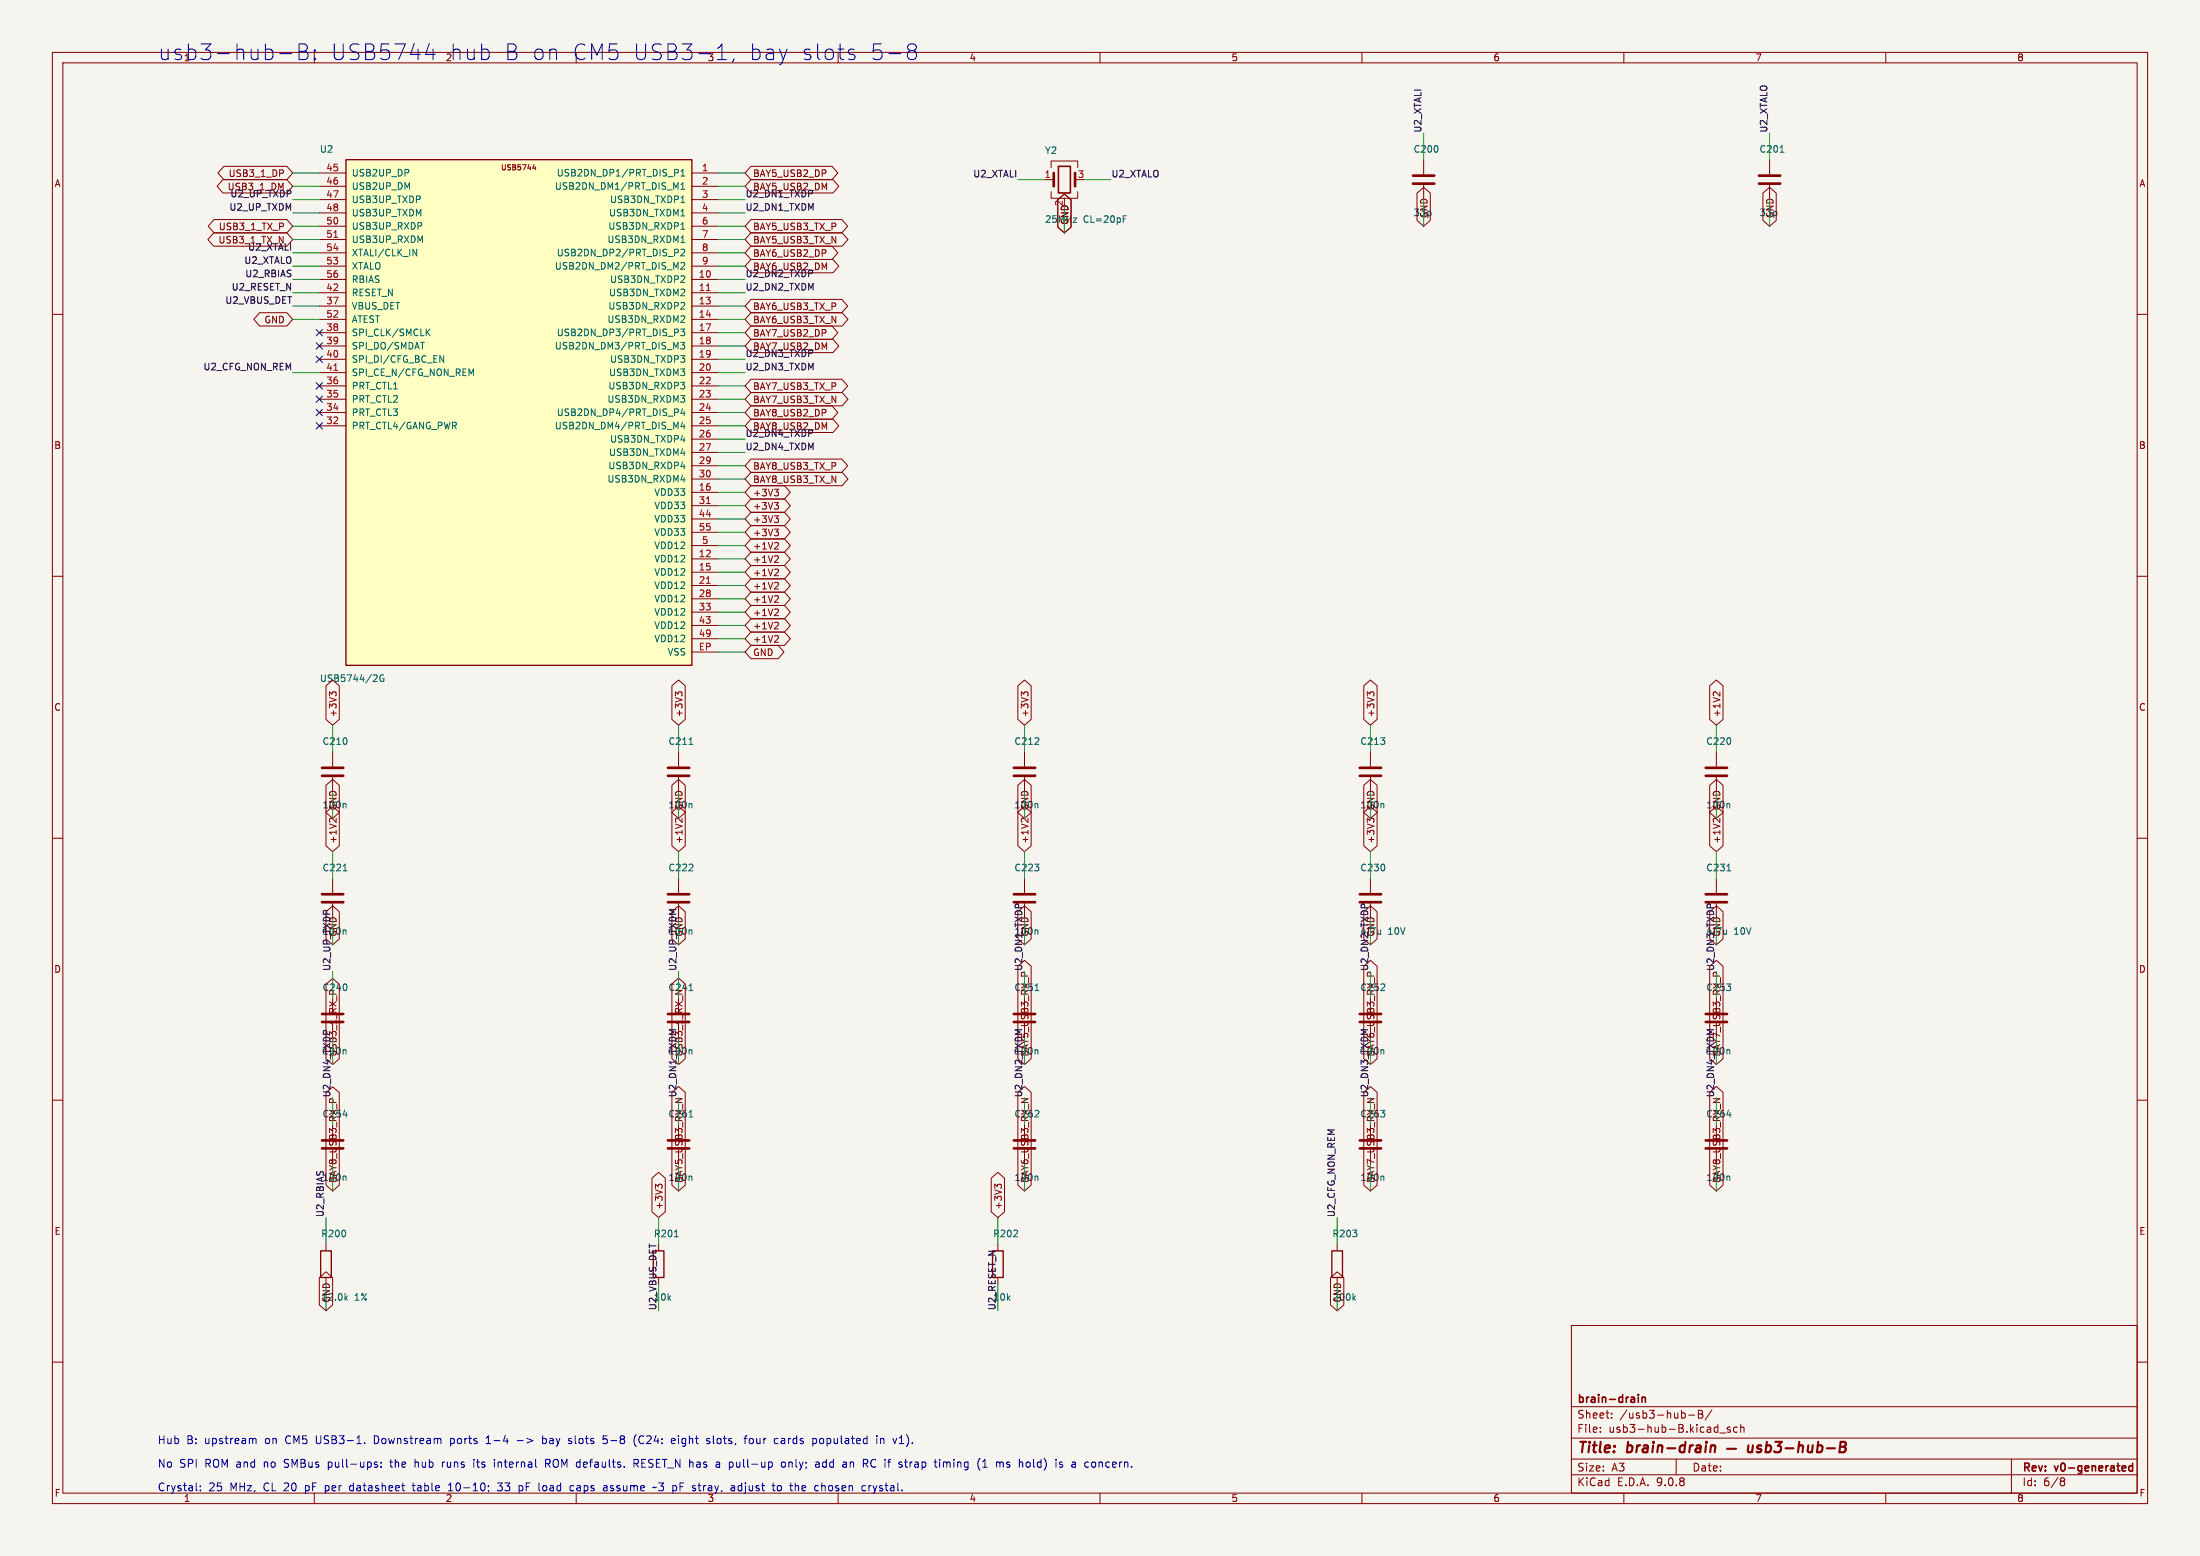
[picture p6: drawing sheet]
<svg xmlns="http://www.w3.org/2000/svg" width="420mm" height="297mm" viewBox="0 0 420 297" stroke-linecap="round" stroke-linejoin="round" font-family="sans-serif">
<path d="M0 0h420v297h-420z" fill="#f5f4ef" stroke="#f5f4ef" stroke-width=".19"/>
<g fill="none" stroke="#840000" stroke-width=".19">
<path d="M10 10h400v277h-400zM12 12h396v273h-396zM60 10v2M210 10v2M260 10v2M310 10v2M360 10v2M10 60h2M408 60h2M10 110h2M408 110h2M10 160h2"/>
<path d="M261.6 143.5v2.8M261.6 148.3v2.8M408 160h2M129.5 167.6v2.8M129.5 172.5v2.8M10 210h2M408 210h2M300 253h108v32h-108zM10 260h2M300 278.5h108M300 274.5h108M300 268.5h108"/>
<path d="M305.5 273.2v.2M305.5 272.5v.1M307.7 270.5v.2M307.7 269.8v.1M320 278.5v3M322.4 270.1h1.1M324.2 269.2h.5l.2 .1 .1 .3-.3 .3a.4 .4 0 0 1 .4 .4 .4 .4 0 0 1-.3 .4h-.6zM324.2 269.9h.5M326.8 269.1l-1.3 1.9M328.3 273.5h1.1M330.3 272.5l-.4-.1-.2 .2 .1 .2 .5 .2v.3h-.6M331.7 272.5l-.5-.1-.3 .3 .2 .6h.6"/>
<path d="M332.3 272.5l.2-.1 .4 .1v.9M332.3 271.9v1.5M384 278.5v6.5M408 260h2M60 285v2M110 285v2M160 285v2M210 285v2M260 285v2M300 281.5h108M310 285v2M360 285v2"/>
<path d="M393.6 282.7h.3M393.9 282.7l.2 .2 .1 .4-.2 .2-.4 .1M394.2 282.4l-.3 .3"/>
</g>
<path d="M312.8 266.2v.1M312.8 266.7v1M313.5 266.7v1M313.5 266.8l.2-.1 .3 .1 .1 .9M407.1 279.3v1.5M407.1 279.9l-.4-.1-.3 .3 .1 .6h.6" fill="none" stroke="#840000" stroke-width=".3"/>
<g fill="none" stroke="#840000" stroke-width=".4">
<path d="M326.6 276.1a.49 .49 0 0 1 .9 .1l-.2 1M326.6 275.9l-.1 1.3M329.7 276.5h1.7M333.8 275.9l-.1 1.2a.57 .57 0 0 0 .8-.1M334.6 275.9l-.1 1.3M336.3 276a.49 .49 0 0 0-.8 .3v.1l.7 .2v.3l-.3 .3-.6-.1M337.2 276h.8l.1 .3-.1 .5a.66 .66 0 0 1-.9 .3M337.3 275.2l-.3 2M338.9 275.2h1.3l-.8 .8 .5 .2-.1 .8-.3 .2h-.5l-.3-.2M340.9 276.4h1.5M343.4 276.1a.49 .49 0 0 1 .8 .1l-.1 1M343.5 275.2l-.3 2"/>
<path d="M345.2 275.9v1.2a.57 .57 0 0 0 .7-.1M346.1 275.9l-.2 1.3M347 276h.8l.1 .3v.5a.66 .66 0 0 1-1 .3M347.1 275.2l-.2 2M348.8 276.4h1.5M351.3 276.2h.6M351.4 275.2l.8 .1a.51 .51 0 0 1 .2 .5 .51 .51 0 0 1-.5 .4l.3 .1a.58 .58 0 0 1-.3 .9h-.8z"/>
</g>
<path d="M259.6 146.6h4.1M259.6 148.1h4.1M127.5 170.7h4.1M127.5 172.2h4.1" fill="none" stroke="#840000" stroke-width=".51"/>
<path d="M264 153.4l.2 .1v.7M131.9 177.5l.2 .2v.6" fill="none" stroke="#006464" stroke-width=".19"/>
<path d="M66 30.5h66.1v96.5h-66.1z" fill="#ffffc2"/>
<path d="M66 30.5h66.1v96.5h-66.1zM61.2 238.8h2v5h-2zM124.7 238.8h2v5h-2zM189.5 238.8h2v5h-2zM254.3 238.8h2v5h-2z" fill="none" stroke="#840000" stroke-width=".25"/>
<g fill="none" stroke="#840000" stroke-width=".19">
<path d="M42.5 34.3h12.3l1.1 1.3-1.1 1.2h-12.3l-1.1-1.2zM42.7 31.7h12.1l1.1 1.3-1.1 1.3h-12.1l-1.1-1.3zM61 33h5M61 35.6h5M61 38.1h5M101.9 31.4l-.2 .7h.6M102.2 31.8v.6M132.1 33h5.1M132.1 35.6h5.1M132.1 38.1h5.1M143.4 31.7h15.4l1.1 1.3-1.1 1.3h-15.4l-1.2-1.3zM143.4 34.3h15.6l1.1 1.3-1.1 1.2h-15.6l-1.2-1.2z"/>
<path d="M199.4 34.3h1.8M200.7 32v-1.3h5v1.3M200.7 36.6v1.2h5v-1.2M201.9 38.1l1.3-1.1 1.3 1.1v5.2l-1.3 1.2-1.3-1.2zM203.2 37.8v.3M270.5 36.9l1.3-1.1 1.3 1.1v5.2l-1.3 1.1-1.3-1.1zM271.8 30.5v2.8M271.8 35.3v2.8M336.5 36.9l1.3-1.1 1.3 1.1v5.2l-1.3 1.1-1.3-1.1zM337.8 30.5v2.8M337.8 35.3v2.8M40.8 44.4h14l1.1 1.3-1.1 1.3h-14l-1.1-1.3z"/>
<path d="M40.9 41.9h13.9l1.1 1.3-1.1 1.3h-13.9l-1.2-1.3zM49.6 59.7h5.2l1.1 1.3-1.1 1.2h-5.2l-1.1-1.2zM61 40.6h5M61 43.2h5M61 45.7h5M61 48.3h5M61 50.8h5M61 53.3h5M61 55.9h5M61 58.4h5M132.1 40.6h5.1M132.1 43.2h5.1"/>
<path d="M132.1 45.7h5.1M132.1 48.3h5.1M132.1 50.8h5.1M132.1 53.3h5.1M132.1 55.9h5.1M132.1 58.4h5.1M143.4 47h15.4l1.1 1.3-1.1 1.2h-15.4l-1.2-1.2zM143.4 49.5h15.6l1.1 1.3-1.1 1.3h-15.6l-1.2-1.3zM143.4 57.1h17.3l1.1 1.3-1.1 1.3h-17.3l-1.2-1.3zM143.4 59.7h17.4l1.1 1.3-1.1 1.2h-17.4l-1.2-1.2zM143.4 41.9h17.3l1.1 1.3-1.1 1.3h-17.3l-1.2-1.3zM143.4 44.4h17.4l1.1 1.3-1.1 1.3h-17.4l-1.2-1.3z"/>
<path d="M61 61h5M61 63.5h5M61 66h5M61 68.6h5M61 71.1h5M61 73.7h5M61 76.2h5M61 78.7h5M132.1 61h5.1M132.1 63.5h5.1M132.1 66h5.1M132.1 68.6h5.1"/>
<path d="M132.1 71.1h5.1M132.1 73.7h5.1M132.1 76.2h5.1M132.1 78.7h5.1M143.4 62.2h15.4l1.1 1.3-1.1 1.3h-15.4l-1.2-1.3zM143.4 77.5h15.4l1.1 1.2-1.1 1.3h-15.4l-1.2-1.3zM143.4 74.9h17.4l1.1 1.3-1.1 1.3h-17.4l-1.2-1.3zM143.4 72.4h17.3l1.1 1.3-1.1 1.2h-17.3l-1.2-1.2zM143.4 64.8h15.6l1.1 1.2-1.1 1.3h-15.6l-1.2-1.3zM61 81.3h5M132.1 81.3h5.1M132.1 83.8h5.1"/>
<path d="M132.1 86.4h5.1M132.1 88.9h5.1M132.1 91.4h5.1M132.1 94h5.1M132.1 96.5h5.1M132.1 99.1h5.1M143.4 97.8h6.4l1.1 1.3-1.1 1.2h-6.4l-1.2-1.2zM143.4 95.2h6.4l1.1 1.3-1.1 1.3h-6.4l-1.2-1.3zM143.4 92.7h6.4l1.1 1.3-1.1 1.3h-6.4l-1.2-1.3zM143.4 90.2h17.4l1.1 1.2-1.1 1.3h-17.4l-1.2-1.3zM143.4 87.6h17.3l1.1 1.3-1.1 1.3h-17.3l-1.2-1.3zM143.4 80h15.6l1.1 1.3-1.1 1.3h-15.6l-1.2-1.3z"/>
<path d="M147.8 98.5h.8l-.4 .4M147.8 95.9h.8l-.4 .5M147.8 93.4h.8l-.4 .5M148.4 93.9l.2 .2v.3l-.2 .3M148.4 96.4l.2 .2v.3l-.2 .3M148.4 98.9l.2 .3v.3l-.2 .2M132.1 101.6h5.1M132.1 104.1h5.1M132.1 106.7h5.1M132.1 109.2h5.1M132.1 111.8h5.1M132.1 114.3h5.1"/>
<path d="M132.1 116.8h5.1M132.1 119.4h5.1M143.4 100.3h6.4l1.1 1.3-1.1 1.3h-6.4l-1.2-1.3zM143.4 110.5h6.4l1.1 1.3-1.1 1.2h-6.4l-1.2-1.2zM143.4 107.9h6.4l1.1 1.3-1.1 1.3h-6.4l-1.2-1.3zM143.4 105.4h6.4l1.1 1.3-1.1 1.3h-6.4l-1.2-1.3zM143.4 102.9h6.4l1.1 1.2-1.1 1.3h-6.4l-1.2-1.3zM143.4 113h6.4l1.1 1.3-1.1 1.3h-6.4l-1.2-1.3zM143.4 118.1h6.4l1.1 1.3-1.1 1.3h-6.4l-1.2-1.3zM143.4 115.6h6.4l1.1 1.2-1.1 1.3h-6.4l-1.2-1.3zM147.8 101h.8l-.4 .5M148.4 101.5l.2 .2v.3l-.2 .3"/>
<path d="M148.4 103.5l.2 .3-.1 .3-.7 .7h.8M148.4 106.1l.2 .2-.1 .3-.7 .8h.8M148.4 108.6l.2 .3-.1 .3-.7 .7h.8M148.4 111.2l.2 .2-.1 .3-.7 .7h.8M148.4 113.7l.2 .2-.1 .3-.7 .8h.8M148.4 116.2l.2 .3-.1 .3-.7 .7h.8M148.4 118.8l.2 .2-.1 .3-.7 .8h.8M62.2 130.9l1.3-1.1 1.3 1.1v6.4l-1.3 1.1-1.3-1.1zM63.4 132.3l.2-.2h.3l.3 .2M63.4 132.5l-.5-.4v.7M128.3 130.9l1.2-1.1 1.3 1.1v6.4l-1.3 1.1-1.2-1.1zM129.4 132.3l.3-.2h.3l.2 .2"/>
<path d="M129.4 132.5l-.5-.4v.7M132.1 121.9h5.1M132.1 124.5h5.1M143.4 123.2h5.2l1.1 1.3-1.1 1.2h-5.2l-1.2-1.2zM143.4 120.6h6.4l1.1 1.3-1.1 1.3h-6.4l-1.2-1.3zM148.4 121.3l.2 .3-.1 .3-.7 .7h.8M194.3 130.9l1.3-1.1 1.3 1.1v6.4l-1.3 1.1-1.3-1.1zM195.5 132.3l.2-.2h.3l.3 .2M195.5 132.5l-.5-.4v.7M260.3 130.9l1.3-1.1 1.3 1.1v6.4l-1.3 1.1-1.3-1.1zM261.5 132.3l.2-.2h.3l.3 .2M261.5 132.5l-.5-.4v.7"/>
<path d="M326.4 130.9l1.3-1.1 1.2 1.1v6.4l-1.2 1.1-1.3-1.1zM328.3 132.1v.7l-.7-.7h-.3l-.2 .2M62.2 155l1.3-1.1 1.3 1.1v6.4l-1.3 1.2-1.3-1.2zM62.2 149.9l1.3-1.1 1.3 1.1v5.2l-1.3 1.1-1.3-1.1zM63.5 143.5v2.8M63.5 148.3v2.8M64.2 156.2v.8l-.8-.7-.3-.1-.2 .2M128.3 155l1.2-1.1 1.3 1.1v6.4l-1.3 1.2-1.2-1.2zM128.3 149.9l1.2-1.1 1.3 1.1v5.2l-1.3 1.1-1.2-1.1zM129.5 143.5v2.8M129.5 148.3v2.8M130.2 156.2v.8l-.7-.7-.3-.1-.3 .2"/>
<path d="M194.3 155l1.3-1.1 1.3 1.1v6.4l-1.3 1.2-1.3-1.2zM194.3 149.9l1.3-1.1 1.3 1.1v5.2l-1.3 1.1-1.3-1.1zM195.6 143.5v2.8M195.6 148.3v2.8M196.3 156.2v.8l-.8-.7-.3-.1-.2 .2M260.3 155l1.3-1.1 1.3 1.1v6.4l-1.3 1.2-1.3-1.2zM260.3 149.9l1.3-1.1 1.3 1.1v5.2l-1.3 1.1-1.3-1.1zM261.5 156.4l.2-.2h.3l.3 .2M261.5 156.6l-.5-.4v.8M326.4 149.9l1.3-1.1 1.2 1.1v5.2l-1.2 1.1-1.3-1.1zM326.4 155l1.3-1.1 1.2 1.1v6.4l-1.2 1.2-1.3-1.2zM327.7 143.5v2.8"/>
<path d="M327.7 148.3v2.8M328.3 156.2v.8l-.7-.7-.3-.1-.2 .2M62.2 174l1.3-1.1 1.3 1.1v5.2l-1.3 1.1-1.3-1.1zM63.5 167.6v2.8M63.5 172.5v2.8M128.3 174l1.2-1.1 1.3 1.1v5.2l-1.3 1.1-1.2-1.1zM194.3 174l1.3-1.1 1.3 1.1v5.2l-1.3 1.1-1.3-1.1zM195.6 167.6v2.8M260.3 174l1.3-1.1 1.3 1.1v5.2l-1.3 1.1-1.3-1.1zM261.6 167.6v2.8M326.4 174l1.3-1.1 1.2 1.1v5.2l-1.2 1.1-1.3-1.1zM327.7 167.6v2.8"/>
<path d="M62.2 187.9l1.3-1.1 1.3 1.1v14.2l-1.3 1.1-1.3-1.1zM128.3 187.8l1.2-1.1 1.3 1.1v14.3l-1.3 1.1-1.2-1.1zM194.3 184.4l1.3-1.1 1.3 1.1v17.7l-1.3 1.1-1.3-1.1zM260.3 184.4l1.3-1.1 1.3 1.1v17.7l-1.3 1.1-1.3-1.1zM326.4 184.4l1.3-1.1 1.2 1.1v17.7l-1.2 1.1-1.3-1.1zM62.2 208.6l1.3-1.2 1.3 1.2v17.6l-1.3 1.1-1.3-1.1zM128.3 208.5l1.2-1.1 1.3 1.1v17.7l-1.3 1.1-1.2-1.1zM194.3 208.5l1.3-1.1 1.3 1.1v17.7l-1.3 1.1-1.3-1.1zM260.3 208.5l1.3-1.1 1.3 1.1v17.7l-1.3 1.1-1.3-1.1zM326.4 208.5l1.3-1.1 1.2 1.1v17.7l-1.2 1.1-1.3-1.1zM62.2 237.5v1.3M124.5 224.9l1.2-1.1 1.3 1.1v6.4l-1.3 1.1-1.2-1.1z"/>
<path d="M125.6 226.3l.3-.3h.3l.2 .3M125.6 226.5l-.5-.5v.8M189.2 224.9l1.3-1.1 1.3 1.1v6.4l-1.3 1.1-1.3-1.1zM190.4 226.5l-.5-.5v.8M190.4 226.3l.2-.3h.3l.3 .3M190.5 237.5v1.3M255.3 237.5v1.3M61 243.9l1.2-1.1 1.3 1.1v5.2l-1.3 1.1-1.2-1.1zM62.2 243.8v1.3M254 243.9l1.3-1.1 1.2 1.1v5.2l-1.2 1.1-1.3-1.1zM255.3 243.8v1.3"/>
</g>
<path d="M63.7 45.3h.8M134.9 55.5h.7M63.7 70.7h.8M134.9 96.1h.7M134.9 111.3h.7" fill="none" stroke="#a90000" stroke-width=".19"/>
<g fill="none" stroke="#006464" stroke-width=".19">
<path d="M128.8 32.3h.5l.2 .3-.1 .3-.6 .1M129 35.8l.5-.9v1.2M130 33.6h.7M130 32.7l.4-.4v1.3M130 35.2l.4-.3v1.2M130 36.1h.7M130 38.7h.7M339.8 29.1h.8M78.8 47.6l.8 1.2v-1.2M129.4 47.6l.1 .2-.1 .4M130 41.2h.7M130 43.8h.7"/>
<path d="M130 46.3h.7M130 47.7l.5-.1 .2 .3-.8 .9h.8M130 50.2l.5-.1 .2 .4-.8 .9h.8M130.6 57.8l.1 .2v.3l-.8 .7h.8M214.4 41.8h.5M214.4 41.2h.6M80.3 65.3h.7M81.5 63.4l.6 .7M82.1 62.8l-.7 .7M84 67.9l.7 1.3v-1.3M90 71.3l.4-.9v1.3M129.4 62.9l.1 .2-.1 .3"/>
<path d="M129.5 78.2v.4M129.9 65.3h.8l-.4 .5 .4 .2v.5l-.2 .1-.6-.1M129.9 62.8h.8l-.4 .5 .4 .1v.6l-.2 .1-.6-.1M129.9 73h.8l-.4 .5M130.3 78l-.3 .9h.8M130.6 73.5l.1 .2-.1 .5M130.6 78.5v.8M130 84h.8M130 89.1h.8M130 91.6h.8M130.3 80.5l-.3 .9h.8M130.6 81v.9"/>
<path d="M71.8 128.8l.2 .3v.3l-.8 .7h.8M73.2 128.9a.59 .59 0 0 0-.7 .5 .59 .59 0 0 0 .7 .6l.1-.5h-.3M65.9 153.4l.2 .1v.7M131.6 142.1h.7M131.9 153.4l.2 .1v.7M198 153.4l.1 .1v.7M330 153.4l.2 .1v.7M65.5 166.2h.7M65.9 177.5l.2 .2v.6M198 177.5l.1 .2v.6M263.6 177.5v.8M263.6 178.2l-.1 .1"/>
<path d="M329.6 177.5v.8M329.6 178.2l-.1 .1M329.7 166.2h.7M131.6 189.1h.7M197.6 189.1h.7M65.5 212.8h.8M65.9 200.4l.2 .1v.7M131.6 213.2h.7M131.9 200.4l.2 .1v.7M198 200.4l.1 .1v.7M264 200.4l.2 .1v.7M329.7 212.8h.8"/>
<path d="M330 200.4l.2 .1v.7M65.9 224.5l.2 .2v.6M128.8 236.1h.7M131.9 224.5l.2 .2v.6M198 224.5l.1 .2v.6M264 224.5l.2 .2v.6M330 224.5l.2 .2v.6M66 247.7l.3 .5M66.3 247.3l-.4 .5M258.4 247.7l.4 .5M258.8 247.3l-.5 .5"/>
</g>
<g fill="none" stroke="#840000" stroke-width=".51">
<path d="M201.2 33v2.6M205.2 33v2.6M269.7 33.5h4.1M269.7 35.1h4.1M335.8 33.5h4.1M335.8 35.1h4.1M61.5 146.6h4M61.5 148.1h4M127.5 146.6h4.1M127.5 148.1h4.1M193.5 146.6h4.1M193.5 148.1h4.1"/>
<path d="M325.6 146.6h4.1M325.6 148.1h4.1M61.5 170.7h4M61.5 172.2h4M193.5 170.7h4.1M193.5 172.2h4.1M259.6 170.7h4.1M259.6 172.2h4.1M325.6 170.7h4.1M325.6 172.2h4.1M61.5 193.5h4M61.5 195.1h4"/>
<path d="M127.5 193.5h4.1M127.5 195.1h4.1M193.5 193.5h4.1M193.5 195.1h4.1M259.6 193.5h4.1M259.6 195.1h4.1M325.6 193.5h4.1M325.6 195.1h4.1M61.5 217.7h4M61.5 219.2h4M127.5 217.7h4.1M127.5 219.2h4.1"/>
<path d="M193.5 217.7h4.1M193.5 219.2h4.1M259.6 217.7h4.1M259.6 219.2h4.1M325.6 217.7h4.1M325.6 219.2h4.1"/>
</g>
<path d="M202.1 31.8h2.2v5h-2.2z" fill="none" stroke="#840000" stroke-width=".3"/>
<g fill="none" stroke="#009600" stroke-width=".19">
<path d="M55.9 38.1h5.1M55.9 33h5.1M55.9 35.6h5.1M137.2 38.1h5M137.2 33h5M137.2 35.6h5M194.3 34.3h5.1M203.2 39.4v5.1M207 34.3h5.1M271.8 25.4v5.1M271.8 38.1v5.1M337.8 25.4v5.1"/>
<path d="M337.8 38.1v5.1M55.9 40.6h5.1M55.9 55.9h5.1M55.9 58.4h5.1M55.9 53.3h5.1M55.9 43.2h5.1M55.9 45.7h5.1M55.9 48.3h5.1M55.9 50.8h5.1M137.2 40.6h5M137.2 55.9h5M137.2 58.4h5"/>
<path d="M137.2 53.3h5M137.2 43.2h5M137.2 45.7h5M137.2 48.3h5M137.2 50.8h5M55.9 61h5.1M55.9 71.1h5.1M137.2 61h5M137.2 71.1h5M137.2 73.7h5M137.2 76.2h5M137.2 78.7h5"/>
<path d="M137.2 63.5h5M137.2 66h5M137.2 68.6h5M137.2 81.3h5M137.2 83.8h5M137.2 86.4h5M137.2 88.9h5M137.2 91.4h5M137.2 94h5M137.2 96.5h5M137.2 99.1h5M137.2 101.6h5"/>
<path d="M137.2 104.1h5M137.2 106.7h5M137.2 109.2h5M137.2 111.8h5M137.2 114.3h5M137.2 116.8h5M137.2 119.4h5M63.5 138.4v5.1M129.5 138.4v5.1M137.2 121.9h5M137.2 124.5h5M195.6 138.4v5.1"/>
<path d="M261.6 138.4v5.1M327.7 138.4v5.1M63.5 151.1v5.1M129.5 151.1v5.1M195.6 151.1v5.1M261.6 151.1v5.1M327.7 151.1v5.1M63.5 162.6v5M63.5 175.3v5M129.5 162.6v5M129.5 175.3v5M195.6 162.6v5"/>
<path d="M195.6 175.3v5M261.6 162.6v5M261.6 175.3v5M327.7 162.6v5M327.7 175.3v5M63.5 185.4v5.1M63.5 198.1v5.1M129.5 185.4v5.1M129.5 198.1v5.1M195.6 185.4v5.1M195.6 198.1v5.1M261.6 185.4v5.1"/>
<path d="M261.6 198.1v5.1M327.7 185.4v5.1M327.7 198.1v5.1M63.5 209.6v5M129.5 209.6v5M195.6 209.6v5M261.6 209.6v5M327.7 209.6v5M62.2 232.4v5.1M63.5 222.2v5.1M125.7 232.4v5.1M129.5 222.2v5.1"/>
<path d="M190.5 232.4v5.1M195.6 222.2v5.1M255.3 232.4v5.1M261.6 222.2v5.1M327.7 222.2v5.1M62.2 245.1v5.1M125.7 245.1v5.1M190.5 245.1v5.1M255.3 245.1v5.1"/>
</g>
<g fill="none" stroke="#000084" stroke-width=".19">
<path d="M60.4 62.9l1.2 1.2M60.4 78.1l1.2 1.2M60.4 65.4l1.2 1.2M60.4 75.6l1.2 1.2M60.4 73.1l1.2 1.2M60.4 68l1.2 1.2M61.6 62.9l-1.2 1.2M61.6 78.1l-1.2 1.2M61.6 65.4l-1.2 1.2M61.6 75.6l-1.2 1.2M61.6 73.1l-1.2 1.2M61.6 68l-1.2 1.2"/>
<path d="M60.4 80.7l1.2 1.2M61.6 80.7l-1.2 1.2"/>
</g>
<g fill="none" stroke="#0000c2" stroke-width=".19">
<path d="M53.4 10.2h2.3M57.1 8.4h1a.73 .73 0 0 1 .6 .7 .73 .73 0 0 1-.6 .7 .8 .8 0 0 1 .7 .7 .8 .8 0 0 1-.6 .9h-1.1zM57.1 9.8h1M60.1 11.1l.1 .1-.1 .2M60.1 11.1l-.1 .1 .1 .2M60.1 9.5v.3M60.1 11.1v.3M60.1 9.5l.1 .2-.1 .1M60.1 9.5l-.1 .2 .1 .1M81.2 10.4h1.9M82.7 9.4v2M137 11.4h1.7"/>
<path d="M137 9.2l.5-.4 .3-.4v3M140.1 11.2l-.3 .6M150.2 9.4l-.7 2M163.1 9.5l-.7-.1-.3 .1-.1 .3 .1 .4 1 .3 .1 .3-.1 .4-.3 .2-.8-.2M173.8 9.7l-.4 .2-.2 .3 .2 .9 .4 .3 .9-.2 .3-.4-.2-.9-.4-.2M173.8 9.7a.65 .65 0 0 1-.6-.7 .65 .65 0 0 1 .6-.6h.6a.65 .65 0 0 1 .6 .6 .65 .65 0 0 1-.6 .7M173.8 9.7h.6M48.3 274.6h.5l.1 1M69.6 275.4v.2M71.5 279.5l.5 .1 .1 .2-.1 .2-.4 .1M71.5 279.1h.5M72.7 279.9v.2"/>
<path d="M72.7 279.1v.2M74.4 279.1h.6M79.2 278.6v1.5M79.5 279.1l-.3 .1M84.5 279.1v1M84.9 279.1h-.3l-.1 .2M86 274.6v1.5M86 275.5l.2 .1M86.2 274.6h-.2M90.5 278.6v.1M90.5 279.1v1M91 279.1h.5"/>
<path d="M92.8 275.6h.9M93.2 274.1l-.4 .4M94.4 278.6v.1M94.4 279.1v1M98.7 275h1.2M103.6 274.1v1.5M103.6 274.6h.6M103.6 275.5h.6M104.2 279.3h.7l.1-.2v-.4l-.3-.1h-.5v1.5M104.5 279.3l.5 .8M108.7 274.6h.4M108.7 275.1h.4l.1 .2-.2 .3h-.3"/>
<path d="M115.9 274.1h-.7l-.1 .7 .6-.2 .3 .3M116 275.3l-.3 .3-.6-.2M121 279.3h.7l.2-.2-.1-.4-.2-.1h-.6v1.5M121.4 279.3l.5 .8M121.5 273.8a1.72 1.72 0 0 0 0 2.3M122 274.4v.8M128.2 274.6h.5l.2 .3-.7 .2M128.2 275.5h.6M135.1 274.6h.4M135.1 275.1h.4v.2l-.2 .3h-.3M136.2 274.1v1.4M140.6 279.8l.1 .2 .3 .1"/>
<path d="M142 274.6h.6M142.6 274.1l-.4 .2M143.7 274.6h-.4l-.3 .2 .2 .7h.5M149.3 279.1h.4l.3 .2v.5l-.3 .3-.4-.1-.1-.2zM149.6 274.6h-.4M149.7 275h-.4a.29 .29 0 0 0-.2 .3 .29 .29 0 0 0 .2 .3h.4M150.6 279.1v1M151 279.1l-.4 .1M155.8 274.7v.7M157 274.6h-.4l-.1 .2v.6l.5 .2M157.7 279.1h-.4l-.3 .2 .2 .7h.5M162.3 279.2l.2-.1h.4l.1 1"/>
<path d="M166.5 278.6h.4l.3 .1M167.2 279.9l-.3 .2-.4-.1M167.4 274.1v.1M167.4 274.6v1M168.1 274.7l.2-.1h.4v1M168.1 274.6v1M171.7 275.6h.8M173.7 279.1v1M174.2 279.1h-.3l-.2 .2M180.1 279.2l.4-.1 .2 .2M180.7 279.3v.8M181.2 279.1h-.4l-.1 .2"/>
<path d="M187.9 278.8l.1-.2v1.5M192.2 279.5l.5 .1 .1 .2-.1 .2-.4 .1M192.2 279.1h.5M197.3 278.6v1.2l.2 .3M205.1 279.1h-.4M205.2 279.5h-.4a.29 .29 0 0 0-.2 .3 .29 .29 0 0 0 .2 .3h.4M207.7 279.1h.1M207.8 280l-.1 .1M37.5 284.5l.2 .1M38.2 284.4v.2M38.2 283.6v.2M66.8 283.7v.7"/>
<path d="M78.7 283.6h.5M78.9 283.1v1.2l.2 .3M85.6 284.6h.9M85.6 283.5l.4-.4v1.5M93.2 283.6v.2M93.3 284.5l-.1 .3M95 284.4l.6 .2M95 283.1h.9l-.5 .5h.2M99.1 283.6h.4l.3 .2M99.8 284.3l-.3 .3-.4-.1M103.7 283.6l-.1 .2 .1 .7M108.8 284.3l.3 .3 .4-.1"/>
<path d="M109.5 283.6h-.4l-.3 .2M115.4 283.6h.3l.2 .2v.8M115.9 284.5l-.5 .1M115.9 283.9l-.5 .1M124.8 283.8l.3 .2 .2-.2M125.7 284.4l.7 .2M125.7 283.1h1M133.2 283.6h.6M133.5 284.5l.3 .1M140 283.6l.2 .2v.8M140.2 284.5l-.1 .1M140.2 283.9l-.1 .1"/>
<path d="M141.5 283.6h-.5l-.1 .2 .1 .6 .5 .2M148.5 283.6h.4l.3 .2v.5l-.3 .3-.4-.1-.1-.2zM157.1 283.6h.2l.2 .2v.8M165.9 283.6v1M166.3 283.6h-.3l-.1 .2M166.7 283.6l.3 1-.3 .5M187.6 280.1h.9"/>
</g>
<g font-size="4.2" fill="#0000c2">
<text x="30" y="11.7">usb3-hub-B:</text>
<text x="62.9" y="11.7">USB5744</text>
<text x="85.4" y="11.7">hub</text>
<text x="95.7" y="11.7">B on</text>
<text x="108.4" y="11.7">CM5 USB3-1,</text>
<text x="141.9" y="11.7">bay</text>
<text x="151.7" y="11.7">slots</text>
<text x="164.7" y="11.7">5-8</text>
</g>
<g font-size="2.8" fill="#840000">
<text x="301" y="277.9">Title:</text>
<text x="310.6" y="277.9">brain-drain</text>
</g>
<g font-size="2.1" fill="#840000">
<text x="301" y="268.2">brain-drain</text>
<text x="301" y="273.7">File:</text>
<text x="301" y="271">Sheet:</text>
<text x="307.1" y="273.7">usb3-hub-B.kicad_sch</text>
<text x="309.2" y="271">/usb3-hub-B/</text>
<text x="301" y="281.1">Size:</text>
<text x="307.6" y="281.1">A3</text>
<text x="323" y="281.1">Date:</text>
<text x="386" y="281.3">Rev:</text>
<text x="392.4" y="281.3">v0-generated</text>
<text x="301" y="283.9">KiCad</text>
<text x="308.7" y="283.9">E.D.A.</text>
<text x="316.3" y="283.9">9.0.8</text>
<text x="386" y="283.9">Id:</text>
<text x="390.1" y="283.9">6/8</text>
</g>
<g font-size="2.1" fill="#0000c2">
<text x="30" y="275.7">Hub</text>
<text x="35.6" y="275.7">B:</text>
<text x="39.1" y="275.7">upstream</text>
<text x="50.8" y="275.7">on</text>
<text x="54.8" y="275.7">CM5</text>
<text x="60.7" y="275.7">USB3-1.</text>
<text x="71.9" y="275.7">Downstream</text>
<text x="86.7" y="275.7">ports</text>
<text x="93.7" y="275.7">1-4</text>
<text x="99.7" y="275.7">-&gt;</text>
<text x="104.7" y="275.7">bay</text>
<text x="109.9" y="275.7">slots</text>
<text x="116.6" y="275.7">5-8</text>
<text x="122.6" y="275.7">(C24:</text>
<text x="130" y="275.7">eight</text>
<text x="136.9" y="275.7">slots,</text>
<text x="144.3" y="275.7">four</text>
<text x="150.1" y="275.7">cards</text>
<text x="157.5" y="275.7">populated</text>
<text x="169.9" y="275.7">in</text>
<text x="173.3" y="275.7">v1).</text>
<text x="30" y="280.2">No</text>
<text x="34.2" y="280.2">SPI</text>
<text x="39.2" y="280.2">ROM and</text>
<text x="50.6" y="280.2">no</text>
<text x="54.6" y="280.2">SMBus</text>
<text x="63.2" y="280.2">pull-ups:</text>
<text x="75.2" y="280.2">the</text>
<text x="80" y="280.2">hub</text>
<text x="85.4" y="280.2">runs</text>
<text x="91.6" y="280.2">its</text>
<text x="95.7" y="280.2">internal</text>
<text x="105.6" y="280.2">ROM defaults.</text>
<text x="122.8" y="280.2">RESET_N has</text>
<text x="138.8" y="280.2">a</text>
<text x="141.5" y="280.2">pull-up</text>
<text x="151.6" y="280.2">only;</text>
<text x="158.3" y="280.2">add</text>
<text x="163.6" y="280.2">an</text>
<text x="167.7" y="280.2">RC if</text>
<text x="174.8" y="280.2">strap</text>
<text x="181.8" y="280.2">timing</text>
<text x="190.1" y="280.2">(1</text>
<text x="193.9" y="280.2">ms</text>
<text x="198.4" y="280.2">hold)</text>
<text x="205.5" y="280.2">is</text>
<text x="208.8" y="280.2">a</text>
<text x="211.4" y="280.2">concern.</text>
<text x="30" y="284.7">Crystal:</text>
<text x="39.8" y="284.7">25</text>
<text x="44" y="284.7">MHz,</text>
<text x="50.5" y="284.7">CL 20</text>
<text x="58.6" y="284.7">pF</text>
<text x="62.6" y="284.7">per</text>
<text x="67.5" y="284.7">datasheet</text>
<text x="79.7" y="284.7">table</text>
<text x="86.6" y="284.7">10-10;</text>
<text x="96.2" y="284.7">33</text>
<text x="100.4" y="284.7">pF</text>
<text x="104.3" y="284.7">load</text>
<text x="110.5" y="284.7">caps</text>
<text x="117" y="284.7">assume</text>
<text x="126.7" y="284.7">~3 pF</text>
<text x="134.5" y="284.7">stray,</text>
<text x="142" y="284.7">adjust</text>
<text x="150.1" y="284.7">to</text>
<text x="153.6" y="284.7">the</text>
<text x="158.4" y="284.7">chosen</text>
<text x="167.6" y="284.7">crystal.</text>
</g>
<text font-size="1.8" fill="#0000c2" x="35" y="11.9">1</text>
<g font-size="1.8" fill="#840000">
<text x="85" y="11.9">2</text>
<text x="135" y="11.9">3</text>
<text x="185" y="11.9">4</text>
<text x="235" y="11.9">5</text>
<text x="285" y="11.9">6</text>
<text x="335" y="11.9">7</text>
<text x="385" y="11.9">8</text>
<text x="10.3" y="35.9">A</text>
<text x="43.5" y="34">USB3_1_DP</text>
<text x="143.7" y="34">BAY5_USB2_DP</text>
<text x="408.3" y="35.9">A</text>
<text x="143.7" y="36.5">BAY5_USB2_DM</text>
<text x="202.9" y="39.4" transform="rotate(-90 202.9 39.4)">2</text>
<text x="269.8" y="41.5">33p</text>
<text x="272.7" y="41.8" transform="rotate(-90 272.7 41.8)">GND</text>
<text x="335.8" y="41.5">33p</text>
<text x="338.8" y="41.8" transform="rotate(-90 338.8 41.8)">GND</text>
<text x="41.6" y="46.7">USB3_1_TX_N</text>
<text x="41.7" y="44.1">USB3_1_TX_P</text>
<text x="143.7" y="44.1">BAY5_USB3_TX_P</text>
<text x="143.7" y="46.7">BAY5_USB3_TX_N</text>
<text x="204.2" y="43" transform="rotate(-90 204.2 43)">GND</text>
<text x="143.7" y="49.2">BAY6_USB2_DP</text>
<text x="143.7" y="51.8">BAY6_USB2_DM</text>
<text x="143.7" y="59.4">BAY6_USB3_TX_P</text>
<text x="50.4" y="61.9">GND</text>
<text x="143.7" y="61.9">BAY6_USB3_TX_N</text>
<text x="143.7" y="64.5">BAY7_USB2_DP</text>
<text x="143.7" y="67">BAY7_USB2_DM</text>
<text x="143.7" y="77.2">BAY7_USB3_TX_N</text>
<text x="143.7" y="74.6">BAY7_USB3_TX_P</text>
<text x="143.7" y="82.2">BAY8_USB2_DM</text>
<text x="143.7" y="79.7">BAY8_USB2_DP</text>
<text x="10.3" y="85.9">B</text>
<text x="143.7" y="89.9">BAY8_USB3_TX_P</text>
<text x="408.2" y="85.9">B</text>
<text x="143.7" y="94.9">+3V3</text>
<text x="143.7" y="92.4">BAY8_USB3_TX_N</text>
<text x="143.7" y="100">+3V3</text>
<text x="143.7" y="97.5">+3V3</text>
<text x="143.7" y="102.6">+3V3</text>
<text x="143.7" y="107.6">+1V2</text>
<text x="143.7" y="105.1">+1V2</text>
<text x="143.7" y="112.7">+1V2</text>
<text x="143.7" y="110.2">+1V2</text>
<text x="143.7" y="115.3">+1V2</text>
<text x="143.7" y="117.8">+1V2</text>
<text x="143.7" y="125.4">GND</text>
<text x="143.7" y="122.9">+1V2</text>
<text x="143.7" y="120.3">+1V2</text>
<text x="10.3" y="135.9">C</text>
<text x="64.5" y="137" transform="rotate(-90 64.5 137)">+3V3</text>
<text x="130.5" y="137" transform="rotate(-90 130.5 137)">+3V3</text>
<text x="196.5" y="137" transform="rotate(-90 196.5 137)">+3V3</text>
<text x="262.6" y="137" transform="rotate(-90 262.6 137)">+3V3</text>
<text x="328.6" y="137" transform="rotate(-90 328.6 137)">+1V2</text>
<text x="408.2" y="135.9">C</text>
<text x="61.5" y="154.5">100n</text>
<text x="64.5" y="154.8" transform="rotate(-90 64.5 154.8)">GND</text>
<text x="127.5" y="154.5">100n</text>
<text x="130.5" y="154.8" transform="rotate(-90 130.5 154.8)">GND</text>
<text x="193.6" y="154.5">100n</text>
<text x="196.5" y="154.8" transform="rotate(-90 196.5 154.8)">GND</text>
<text x="259.6" y="154.5">100n</text>
<text x="262.6" y="154.8" transform="rotate(-90 262.6 154.8)">GND</text>
<text x="325.6" y="154.5">100n</text>
<text x="328.6" y="154.8" transform="rotate(-90 328.6 154.8)">GND</text>
<text x="64.5" y="161.1" transform="rotate(-90 64.5 161.1)">+1V2</text>
<text x="130.5" y="161.1" transform="rotate(-90 130.5 161.1)">+1V2</text>
<text x="196.5" y="161.1" transform="rotate(-90 196.5 161.1)">+1V2</text>
<text x="262.6" y="161.1" transform="rotate(-90 262.6 161.1)">+3V3</text>
<text x="328.6" y="161.1" transform="rotate(-90 328.6 161.1)">+1V2</text>
<text x="196.5" y="178.9" transform="rotate(-90 196.5 178.9)">GND</text>
<text x="262.6" y="178.9" transform="rotate(-90 262.6 178.9)">GND</text>
<text x="328.6" y="178.9" transform="rotate(-90 328.6 178.9)">GND</text>
<text x="10.3" y="185.9">D</text>
<text x="408.2" y="185.9">D</text>
<text x="61.5" y="189.4">C240</text>
<text x="127.5" y="189.4">C241</text>
<text x="193.6" y="189.4">C251</text>
<text x="259.6" y="189.4">C252</text>
<text x="325.6" y="189.4">C253</text>
<text x="196.5" y="201.8" transform="rotate(-90 196.5 201.8)">BAY5_USB3_RX_P</text>
<text x="262.6" y="201.8" transform="rotate(-90 262.6 201.8)">BAY6_USB3_RX_P</text>
<text x="328.6" y="201.8" transform="rotate(-90 328.6 201.8)">BAY7_USB3_RX_P</text>
<text x="61.5" y="213.5">C254</text>
<text x="127.5" y="213.5">C261</text>
<text x="193.6" y="213.5">C262</text>
<text x="259.6" y="213.5">C263</text>
<text x="325.6" y="213.5">C264</text>
<text x="64.5" y="225.9" transform="rotate(-90 64.5 225.9)">BAY8_USB3_RX_P</text>
<text x="127.5" y="225.6">100n</text>
<text x="130.5" y="225.9" transform="rotate(-90 130.5 225.9)">BAY5_USB3_RX_N</text>
<text x="193.6" y="225.6">100n</text>
<text x="196.5" y="225.9" transform="rotate(-90 196.5 225.9)">BAY6_USB3_RX_N</text>
<text x="259.6" y="225.6">100n</text>
<text x="262.6" y="225.9" transform="rotate(-90 262.6 225.9)">BAY7_USB3_RX_N</text>
<text x="325.6" y="225.6">100n</text>
<text x="328.6" y="225.9" transform="rotate(-90 328.6 225.9)">BAY8_USB3_RX_N</text>
<text x="126.7" y="231" transform="rotate(-90 126.7 231)">+3V3</text>
<text x="191.5" y="231" transform="rotate(-90 191.5 231)">+3V3</text>
<text x="10.3" y="235.9">E</text>
<text x="408.3" y="235.9">E</text>
<text x="63.2" y="248.8" transform="rotate(-90 63.2 248.8)">GND</text>
<text x="254.3" y="248.5">200k</text>
<text x="256.2" y="248.8" transform="rotate(-90 256.2 248.8)">GND</text>
<text x="10.3" y="285.9">F</text>
<text x="35" y="286.9">1</text>
<text x="85" y="286.9">2</text>
<text x="135" y="286.9">3</text>
<text x="185" y="286.9">4</text>
<text x="235" y="286.9">5</text>
<text x="285" y="286.9">6</text>
<text x="335" y="286.9">7</text>
<text x="385" y="286.9">8</text>
<text x="408.3" y="285.9">F</text>
</g>
<g font-size="1.8" fill="#006464">
<text x="61" y="29.3">U2</text>
<text x="199.4" y="29.6">Y2</text>
<text x="269.8" y="29.3">C200</text>
<text x="335.8" y="29.3">C201</text>
<text x="67.1" y="33.9">USB2UP_DP</text>
<text x="106.2" y="33.9">USB2DN_DP1/PRT_DIS_P1</text>
<text x="67.1" y="36.4">USB2UP_DM</text>
<text x="67.1" y="39">USB3UP_TXDP</text>
<text x="67.1" y="41.5">USB3UP_TXDM</text>
<text x="105.8" y="36.4">USB2DN_DM1/PRT_DIS_M1</text>
<text x="116.2" y="41.5">USB3DN_TXDM1</text>
<text x="116.3" y="39">USB3DN_TXDP1</text>
<text x="67.1" y="44">USB3UP_RXDP</text>
<text x="67.1" y="46.6">USB3UP_RXDM</text>
<text x="115.9" y="46.6">USB3DN_RXDM1</text>
<text x="116" y="44">USB3DN_RXDP1</text>
<text x="199.4" y="42.7">25MHz</text>
<text x="206.8" y="42.7">CL=20pF</text>
<text x="67.1" y="49.1">XTALI/CLK_IN</text>
<text x="67.1" y="51.7">XTALO</text>
<text x="105.8" y="51.7">USB2DN_DM2/PRT_DIS_M2</text>
<text x="106.2" y="49.1">USB2DN_DP2/PRT_DIS_P2</text>
<text x="67.1" y="54.2">RBIAS</text>
<text x="67.1" y="56.7">RESET_N</text>
<text x="67.1" y="59.3">VBUS_DET</text>
<text x="116" y="59.3">USB3DN_RXDP2</text>
<text x="116.2" y="56.7">USB3DN_TXDM2</text>
<text x="116.3" y="54.2">USB3DN_TXDP2</text>
<text x="67.1" y="61.8">ATEST</text>
<text x="67.1" y="64.4">SPI_CLK/SMCLK</text>
<text x="106.2" y="64.4">USB2DN_DP3/PRT_DIS_P3</text>
<text x="115.9" y="61.8">USB3DN_RXDM2</text>
<text x="67.1" y="66.9">SPI_DO/SMDAT</text>
<text x="67.1" y="69.4">SPI_DI/CFG_BC_EN</text>
<text x="67.1" y="72">SPI_CE_N/CFG_NON_REM</text>
<text x="105.8" y="66.9">USB2DN_DM3/PRT_DIS_M3</text>
<text x="116.2" y="72">USB3DN_TXDM3</text>
<text x="116.3" y="69.4">USB3DN_TXDP3</text>
<text x="67.1" y="74.5">PRT_CTL1</text>
<text x="67.1" y="77.1">PRT_CTL2</text>
<text x="115.9" y="77.1">USB3DN_RXDM3</text>
<text x="116" y="74.5">USB3DN_RXDP3</text>
<text x="67.1" y="79.6">PRT_CTL3</text>
<text x="67.1" y="82.1">PRT_CTL4/GANG_PWR</text>
<text x="105.8" y="82.1">USB2DN_DM4/PRT_DIS_M4</text>
<text x="106.2" y="79.6">USB2DN_DP4/PRT_DIS_P4</text>
<text x="116" y="89.8">USB3DN_RXDP4</text>
<text x="116.2" y="87.2">USB3DN_TXDM4</text>
<text x="116.3" y="84.7">USB3DN_TXDP4</text>
<text x="115.9" y="92.3">USB3DN_RXDM4</text>
<text x="124.8" y="94.8">VDD33</text>
<text x="124.8" y="97.4">VDD33</text>
<text x="124.8" y="99.9">VDD33</text>
<text x="124.8" y="102.5">VDD33</text>
<text x="124.8" y="105">VDD12</text>
<text x="124.8" y="107.5">VDD12</text>
<text x="124.8" y="110.1">VDD12</text>
<text x="124.8" y="112.6">VDD12</text>
<text x="124.8" y="115.2">VDD12</text>
<text x="124.8" y="117.7">VDD12</text>
<text x="124.8" y="120.2">VDD12</text>
<text x="124.8" y="122.8">VDD12</text>
<text x="127.4" y="125.3">VSS</text>
<text x="61" y="130.4">USB5744/2G</text>
<text x="61.5" y="142.4">C210</text>
<text x="127.5" y="142.4">C211</text>
<text x="193.6" y="142.4">C212</text>
<text x="259.6" y="142.4">C213</text>
<text x="325.6" y="142.4">C220</text>
<text x="61.5" y="166.5">C221</text>
<text x="127.5" y="166.5">C222</text>
<text x="193.6" y="166.5">C223</text>
<text x="259.6" y="166.5">C230</text>
<text x="325.6" y="166.5">C231</text>
<text x="264.9" y="178.6">10V</text>
<text x="331" y="178.6">10V</text>
<text x="61.2" y="236.4">R200</text>
<text x="124.7" y="236.4">R201</text>
<text x="189.5" y="236.4">R202</text>
<text x="254.3" y="236.4">R203</text>
<text x="61.2" y="248.5">12.0k</text>
<text x="67.7" y="248.5">1%</text>
</g>
<g font-size="1.8" fill="#0f0f0f">
<text x="271.4" y="25.4" transform="rotate(-90 271.4 25.4)">U2_XTALI</text>
<text x="337.5" y="25.4" transform="rotate(-90 337.5 25.4)">U2_XTALO</text>
<text x="185.7" y="33.9">U2_XTALI</text>
<text x="212.1" y="33.9">U2_XTALO</text>
<text x="43.4" y="36.5">USB3_1_DM</text>
<text x="43.7" y="40.3">U2_UP_TXDM</text>
<text x="43.9" y="37.8">U2_UP_TXDP</text>
<text x="142.2" y="37.8">U2_DN1_TXDP</text>
<text x="142.2" y="40.3">U2_DN1_TXDM</text>
<text x="47.3" y="47.9">U2_XTALI</text>
<text x="46.5" y="50.5">U2_XTALO</text>
<text x="46.7" y="53">U2_RBIAS</text>
<text x="142.2" y="53">U2_DN2_TXDP</text>
<text x="42.9" y="58.1">U2_VBUS_DET</text>
<text x="44.1" y="55.5">U2_RESET_N</text>
<text x="142.2" y="55.5">U2_DN2_TXDM</text>
<text x="38.7" y="70.8">U2_CFG_NON_REM</text>
<text x="142.2" y="70.8">U2_DN3_TXDM</text>
<text x="142.2" y="68.2">U2_DN3_TXDP</text>
<text x="142.2" y="83.5">U2_DN4_TXDP</text>
<text x="142.2" y="86">U2_DN4_TXDM</text>
<text x="61.5" y="178.6">100n</text>
<text x="64.5" y="178.9" transform="rotate(-90 64.5 178.9)">GND</text>
<text x="127.5" y="178.6">100n</text>
<text x="130.5" y="178.9" transform="rotate(-90 130.5 178.9)">GND</text>
<text x="193.6" y="178.6">100n</text>
<text x="259.6" y="178.6">4.7u</text>
<text x="325.6" y="178.6">4.7u</text>
<text x="63.2" y="185.4" transform="rotate(-90 63.2 185.4)">U2_UP_TXDP</text>
<text x="129.2" y="185.4" transform="rotate(-90 129.2 185.4)">U2_UP_TXDM</text>
<text x="195.2" y="185.4" transform="rotate(-90 195.2 185.4)">U2_DN1_TXDP</text>
<text x="261.3" y="185.4" transform="rotate(-90 261.3 185.4)">U2_DN2_TXDP</text>
<text x="327.3" y="185.4" transform="rotate(-90 327.3 185.4)">U2_DN3_TXDP</text>
<text x="61.5" y="201.5">100n</text>
<text x="64.5" y="201.8" transform="rotate(-90 64.5 201.8)">USB3_1_RX_P</text>
<text x="127.5" y="201.5">100n</text>
<text x="130.5" y="201.8" transform="rotate(-90 130.5 201.8)">USB3_1_RX_N</text>
<text x="193.6" y="201.5">100n</text>
<text x="259.6" y="201.5">100n</text>
<text x="325.6" y="201.5">100n</text>
<text x="63.2" y="209.5" transform="rotate(-90 63.2 209.5)">U2_DN4_TXDP</text>
<text x="129.2" y="209.5" transform="rotate(-90 129.2 209.5)">U2_DN1_TXDM</text>
<text x="195.2" y="209.5" transform="rotate(-90 195.2 209.5)">U2_DN2_TXDM</text>
<text x="261.3" y="209.5" transform="rotate(-90 261.3 209.5)">U2_DN3_TXDM</text>
<text x="327.3" y="209.5" transform="rotate(-90 327.3 209.5)">U2_DN4_TXDM</text>
<text x="61.5" y="225.6">100n</text>
<text x="61.9" y="232.4" transform="rotate(-90 61.9 232.4)">U2_RBIAS</text>
<text x="254.9" y="232.4" transform="rotate(-90 254.9 232.4)">U2_CFG_NON_REM</text>
<text x="124.7" y="248.5">10k</text>
<text x="125.4" y="250.2" transform="rotate(-90 125.4 250.2)">U2_VBUS_DET</text>
<text x="189.5" y="248.5">10k</text>
<text x="190.2" y="250.2" transform="rotate(-90 190.2 250.2)">U2_RESET_N</text>
</g>
<g font-size="1.8" fill="#a90000">
<text x="62.2" y="32.8">45</text>
<text x="62.2" y="35.3">46</text>
<text x="133.9" y="32.8">1</text>
<text x="133.9" y="35.3">2</text>
<text x="199.3" y="34">1</text>
<text x="205.7" y="34">3</text>
<text x="62.2" y="37.8">47</text>
<text x="62.2" y="40.4">48</text>
<text x="133.9" y="37.8">3</text>
<text x="133.9" y="40.4">4</text>
<text x="62.2" y="42.9">50</text>
<text x="62.2" y="45.5">51</text>
<text x="133.9" y="42.9">6</text>
<text x="133.9" y="45.5">7</text>
<text x="62.2" y="48">54</text>
<text x="62.2" y="50.5">53</text>
<text x="62.2" y="53.1">56</text>
<text x="133.3" y="53.1">10</text>
<text x="133.9" y="48">8</text>
<text x="133.9" y="50.5">9</text>
<text x="62.2" y="55.6">42</text>
<text x="62.2" y="58.2">37</text>
<text x="133.3" y="55.6">11</text>
<text x="133.3" y="58.2">13</text>
<text x="62.2" y="60.7">52</text>
<text x="62.2" y="63.2">38</text>
<text x="62.2" y="65.8">39</text>
<text x="133.3" y="60.7">14</text>
<text x="133.3" y="63.2">17</text>
<text x="133.3" y="65.8">18</text>
<text x="62.2" y="68.3">40</text>
<text x="62.2" y="70.9">41</text>
<text x="133.3" y="68.3">19</text>
<text x="133.3" y="70.9">20</text>
<text x="62.2" y="73.4">36</text>
<text x="62.2" y="75.9">35</text>
<text x="133.3" y="73.4">22</text>
<text x="133.3" y="75.9">23</text>
<text x="62.2" y="78.5">34</text>
<text x="62.2" y="81">32</text>
<text x="133.3" y="78.5">24</text>
<text x="133.3" y="81">25</text>
<text x="133.3" y="83.6">26</text>
<text x="133.3" y="86.1">27</text>
<text x="133.3" y="88.6">29</text>
<text x="133.3" y="91.2">30</text>
<text x="133.3" y="93.7">16</text>
<text x="133.3" y="96.3">31</text>
<text x="133.3" y="98.8">44</text>
<text x="133.3" y="101.3">55</text>
<text x="133.3" y="106.4">12</text>
<text x="133.9" y="103.9">5</text>
<text x="133.3" y="109">15</text>
<text x="133.3" y="111.5">21</text>
<text x="133.3" y="114">28</text>
<text x="133.3" y="116.6">33</text>
<text x="133.3" y="119.1">43</text>
<text x="133.3" y="121.7">49</text>
<text x="133.3" y="124.2">EP</text>
</g>
<text font-size="1.4" fill="#840000" x="95.5" y="32.7">USB5744</text>
</svg>
